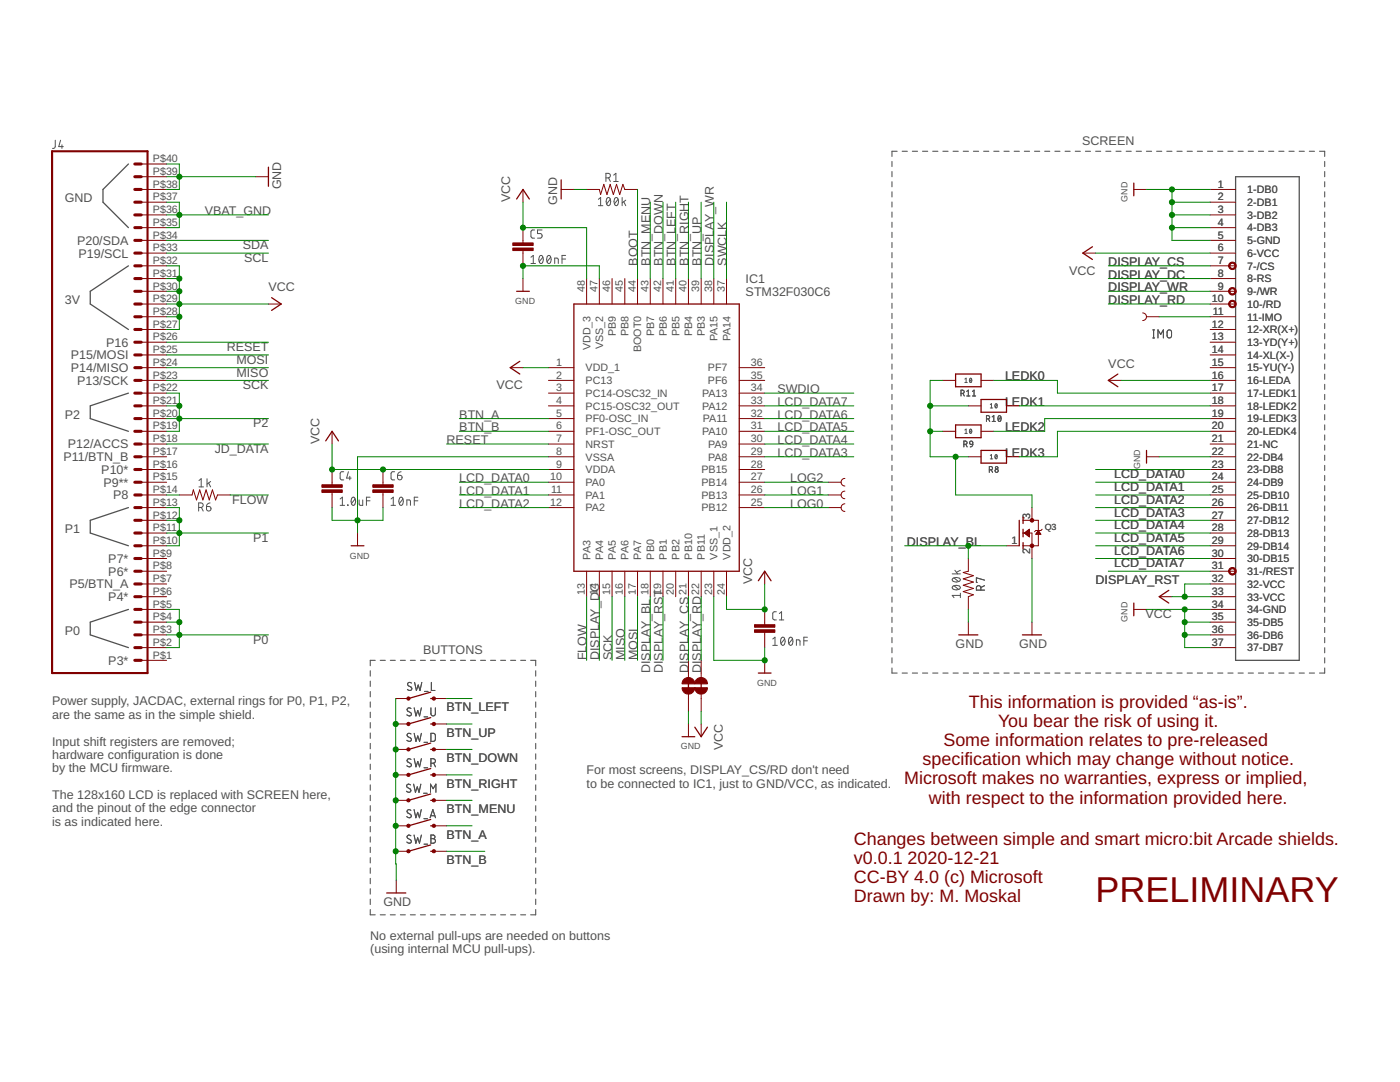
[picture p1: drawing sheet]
<svg xmlns="http://www.w3.org/2000/svg" width="279mm" height="216mm" viewBox="0 0 279 216" stroke-linecap="round" stroke-linejoin="round" font-family="sans-serif">
<path d="M25.6 32.7l-5 5.1v2.5l5 5.1M246.6 35.3h12.7v96.5h-12.7zM25.6 53l-7.6 5.1v2.6l7.6 5M25.6 78.4l-7.6 2.6v2.5l7.6 2.6M25.6 101.3l-7.6 2.5v2.6l7.6 2.5M25.6 121.6l-7.6 2.5v2.6l7.6 2.5" fill="none" stroke="#505050" stroke-width=".25"/>
<g fill="none" stroke="#505050" stroke-width=".2">
<path d="M11 28v1.4l-.5 .2M12.1 28l-.4 1.3h.9M12.4 28.9v.7M119.4 39.8l.5-.4v1.6M120.9 35.5h.5a.46 .46 0 0 0 .4-.5 .46 .46 0 0 0-.4-.4h-.5v1.6M121.2 39.5l.2-.1a.97 .97 0 0 1 0 1.6 1.03 1.03 0 0 1-.2-1.5zM121.5 35.5l.3 .7M121.8 39.8l-.7 .9M122.5 34.9l.4-.3v1.6M122.5 36.2h.9M122.7 39.5l.3-.1a.97 .97 0 0 1 0 1.6 1.03 1.03 0 0 1-.3-1.5zM123.4 39.8l-.8 .9"/>
<path d="M124.2 39.4v1.6M124.9 39.9l-.7 .6M106 51.3l.4-.3v1.6M106 52.6h.9M106.7 45.9h-.5l-.2 .3 .1 1.2 .6 .1M107.7 51.1l.3-.1a.95 .95 0 0 1 0 1.6 1 1 0 0 1-.3-1.5zM108.2 45.9h-.9v.7h.5a.46 .46 0 0 1 .4 .5 .46 .46 0 0 1-.4 .4h-.5M108.4 51.3l-.8 .9M109.3 51.1l.2-.1a.93 .93 0 0 1 0 1.6 1.02 1.02 0 0 1-.2-1.5zM109.9 51.3l-.7 .9M110.7 52.6v-1.1l.7 .1v1M112.2 51.7h.7"/>
<path d="M112.9 51h-.7v1.6M119.4 41h.9M124.5 40.3l.4 .7M191.8 78.5l.6-.1v-.4l-.6-.1v1.1M192.2 78.5l.2 .5M192.6 75.6l.2-.1v.8M192.6 76.3h.4M192.9 78.1l.4-.2v1.1M192.9 79h.7M193.6 75.5a.41 .41 0 0 1 .4 .4 .41 .41 0 0 1-.4 .4l-.1-.4zM193.9 75.6l-.4 .5M194.1 79h.6"/>
<path d="M194.1 78.1l.3-.2v1.1M230.1 67.4h.3M230.1 65.8h.3M230.2 65.8v1.6M231.1 67.4v-1.6l.5 .9 .6-.9v1.6M233 66l.4-.2 .3 .2 .1 1a.44 .44 0 0 1-.4 .4 .44 .44 0 0 1-.5-.4zM39.7 95.9l.5-.4v1.7M39.7 97.2h.9M41.3 95.5v1.7M41.6 96.4l.4 .8M42 96.1l-.7 .5M67.9 99.6l.4-.4v1.6"/>
<path d="M68.6 94.1h-.5l-.2 .4v1l.2 .2 .5 .1M69.5 94.1l-.3 1.3h.9M69.8 95v.8M70.3 99.3l.2-.1a.95 .95 0 0 1 0 1.6 1.04 1.04 0 0 1-.2-1.5zM70.9 99.6l-.8 .9M71.7 99.8v.9l.2 .1h.5v-1M73.1 99.9h.8M73.9 99.2h-.8v1.6M78 99.6l.5-.4v1.6M78.8 94.1h-.5l-.3 .4 .1 1 .2 .2 .5 .1M79.3 94.8h.6a.45 .45 0 0 1 .3 .5 .45 .45 0 0 1-.4 .4 .45 .45 0 0 1-.5-.4zM79.8 99.3l.3-.1a.97 .97 0 0 1 0 1.6 1.02 1.02 0 0 1-.3-1.5z"/>
<path d="M80.1 94.1l-.6 .3-.2 .4M80.4 99.6l-.7 .9M82.7 99.9h.7M83.4 99.2h-.7v1.6M192.4 88.7l.5-.2v-.4l-.5-.1v1.2M192.6 85.8l.2-.2v.9M192.6 86.5h.4M192.7 88.7l.3 .5M193.6 85.7a.4 .4 0 0 1 .4 .4 .4 .4 0 0 1-.4 .3l-.1-.3zM193.6 88.1h.4l.1 .6-.5-.1zM193.9 85.8l-.4 .5M194.1 88.7v.3l-.5 .2"/>
<path d="M196.9 83.6l.5-.1v-.4l-.5-.2v1.2M197.3 83.6l.2 .5M197.4 93.7l.6-.1 .1-.3-.2-.2h-.5v1.2M197.6 90.9l.3-.2v.9M197.6 80.7l.3-.2v.9M197.6 91.6h.5M197.6 81.4h.5M197.8 93.7l.3 .6M198 83.2l.3-.3v1.2M198 84.1h.6M198.7 90.7a.4 .4 0 0 1 .3 .4 .4 .4 0 0 1-.3 .4l-.2-.4zM198.7 80.6a.41 .41 0 0 1 .3 .4 .41 .41 0 0 1-.3 .4l-.2-.4z"/>
<path d="M199 90.9l-.4 .5M199 80.7l-.4 .5M199.3 83l.2-.1a.69 .69 0 0 1 0 1.2 .72 .72 0 0 1-.2-1.1zM199.7 83.2l-.5 .6M39.6 101.3h.5a.46 .46 0 0 0 .5-.5 .46 .46 0 0 0-.5-.4h-.5v1.6M40.2 101.3l.4 .7M41.2 101.1h.5a.45 .45 0 0 1 .4 .5 .45 .45 0 0 1-.4 .4 .45 .45 0 0 1-.5-.5zM41.9 100.4l-.6 .2-.1 .5M67.9 100.8h.9M69.4 100.8h.1zM78 100.8h.9M81.2 100.8v-1l.7 .1v.9"/>
<path d="M190 114.5h1.7M190.1 117a1.06 1.06 0 0 1 1.6 .2 .95 .95 0 0 1-1.7 0zM190.1 115.4a1.06 1.06 0 0 1 1.6 .3 .95 .95 0 0 1-1.7 0zM190.4 116.9l.9 .7M190.4 115.3l.9 .7M190.6 113.8l.5 .7M191.7 118.8h-1.7l.4 .5M191.7 118.4v.9M191.7 113.8l-.8 .4M195.7 117.8v-.5a.44 .44 0 0 0-.4-.4 .44 .44 0 0 0-.4 .4v.5h1.6M196.5 115.8l-1.6-.5v.9h.1M196.5 116.9l-.8 .3"/>
<path d="M82.1 136.3a.41 .41 0 0 0-.6-.1 .41 .41 0 0 0 0 .6l.5 .3a.44 .44 0 0 1 0 .7 .44 .44 0 0 1-.7-.2M82.7 136.2l.4 1.6 .4-1.1 .3 1.1 .4-1.6M84.7 138h.7M86.1 136.2v1.6h.7M154.2 127.5l.5-.4v1.7M154.2 128.8h.9M154.9 122.1h-.4l-.3 .3v1.1l.4 .2h.3M155.5 123.7h.9M155.5 122.4l.5-.3v1.6M156 127.3l.2-.2a.95 .95 0 0 1 0 1.7 1.01 1.01 0 0 1-.2-1.5zM156.6 127.5l-.7 .9M157.5 127.3l.3-.2a.97 .97 0 0 1 0 1.7 1.03 1.03 0 0 1-.3-1.5z"/>
<path d="M158.2 127.5l-.8 .9M158.9 128.8v-1.1l.7 .1 .1 1M160.4 127.9h.7M161.1 127.1h-.7v1.7M81.9 156.6a.41 .41 0 0 0-.6-.1 .41 .41 0 0 0-.1 .6l.6 .3a.44 .44 0 0 1 0 .7 .44 .44 0 0 1-.7-.2M82 146.5a.42 .42 0 0 0-.6-.2 .42 .42 0 0 0-.1 .6l.6 .4a.4 .4 0 0 1 .1 .6 .4 .4 0 0 1-.6-.1l-.2-.1M82 151.5a.42 .42 0 0 0-.6-.1 .42 .42 0 0 0-.1 .6l.6 .3a.38 .38 0 0 1 .1 .5 .38 .38 0 0 1-.5 .2l-.3-.2M82 141.4a.42 .42 0 0 0-.6-.1 .42 .42 0 0 0-.1 .5l.6 .4a.4 .4 0 0 1 .1 .6 .4 .4 0 0 1-.6-.1l-.2-.1M82.5 156.5l.4 1.6 .4-1.1 .3 1.1 .4-1.6M82.7 146.3l.3 1.6 .4-1 .3 1 .4-1.6M82.7 151.4l.3 1.6 .4-1.1 .3 1.1 .4-1.6M82.7 141.2l.3 1.7 .4-1.1 .3 1.1 .4-1.7"/>
<path d="M84.5 158.3h.8M84.6 148.1h.7M84.6 153.2h.7M84.6 143h.7M85.9 158.1v-1.6l.5 .9 .6-.9v1.6M86 146.3h.6l.3 .3v1.1l-.3 .2h-.6zM86 152.3h.4a.46 .46 0 0 0 .5-.5 .46 .46 0 0 0-.5-.4h-.4v1.6M86 141.2v1.2a.44 .44 0 0 0 .4 .5 .44 .44 0 0 0 .5-.5v-1.2M86.6 152.3l.3 .7M82 166.8l-.4-.2-.3 .1-.1 .3 .1 .2 .6 .4a.41 .41 0 0 1 .1 .6 .41 .41 0 0 1-.7-.1l-.1-.1M82 161.7l-.2-.1a.38 .38 0 0 0-.5 .1 .38 .38 0 0 0 .1 .5l.5 .3a.41 .41 0 0 1 .1 .6 .41 .41 0 0 1-.7 0l-.1-.2M82.6 166.6l.4 1.7 .4-1.1 .3 1.1 .4-1.7"/>
<path d="M82.6 161.5l.4 1.7 .4-1.1 .3 1.1 .4-1.7M84.6 163.4h.7M84.6 168.4h.7M85.8 163.2l.6-1.7 .5 1.7M86 162.8h.8M86 166.6h.5a.36 .36 0 0 1 .3 .4 .36 .36 0 0 1-.3 .3 .46 .46 0 0 1 .4 .5 .46 .46 0 0 1-.4 .5h-.5zM86 167.3h.5"/>
<circle cx="198.9" cy="93.3" r=".26"/>
<circle cx="198.9" cy="93.9" r=".32"/>
</g>
<g fill="none" stroke="#505050" stroke-width=".21">
<path d="M178 32.2v1M178 34.2v1.1M178 36.3v1M178 38.3v1M179 30.2h-1v1M180 30.2h1.1M182.1 30.2h1M184.1 30.2h1M186.1 30.2h1.1M188.2 30.2h1M190.2 30.2h1M192.2 30.2h1.1"/>
<path d="M194.3 30.2h1M196.3 30.2h1M198.3 30.2h1.1M200.4 30.2h1M202.4 30.2h1M204.4 30.2h1.1M206.5 30.2h1M208.5 30.2h1M210.5 30.2h1M212.6 30.2h1M214.6 30.2h1M216.6 30.2h1"/>
<path d="M218.7 30.2h1M220.7 30.2h1M222.7 30.2h1M224.7 30.2h1.1M226.8 30.2h1M228.8 30.2h1M230.8 30.2h1.1M232.9 30.2h1M234.9 30.2h1M236.9 30.2h1.1M239 30.2h1M241 30.2h1"/>
<path d="M243 30.2h1.1M245 30.2h1.1M247.1 30.2h1M249.1 30.2h1M251.1 30.2h1.1M253.2 30.2h1M255.2 30.2h1M257.2 30.2h1.1M259.3 30.2h1M261.3 30.2h1M263.3 30.2h1.1v1M264.4 32.2v1"/>
<path d="M264.4 34.2v1.1M264.4 36.3v1M264.4 38.3v1M178 40.3v1M178 42.3v1M178 44.3v1.1M178 46.4v1M178 48.4v1M178 50.4v1M178 52.4v1M178 54.4v1.1M178 56.5v1"/>
<path d="M178 58.5v1M264.4 40.3v1M264.4 42.3v1M264.4 44.3v1.1M264.4 46.4v1M264.4 48.4v1M264.4 50.4v1M264.4 52.4v1M264.4 54.4v1.1M264.4 56.5v1M264.4 58.5v1M178 60.5v1"/>
<path d="M178 62.5v1.1M178 64.6v1M178 66.6v1M178 68.6v1M178 70.6v1M178 72.6v1.1M178 74.7v1M178 76.7v1M178 78.7v1M264.4 60.5v1M264.4 62.5v1.1M264.4 64.6v1"/>
<path d="M264.4 66.6v1M264.4 68.6v1M264.4 70.6v1M264.4 72.6v1.1M264.4 74.7v1M264.4 76.7v1M264.4 78.7v1M178 80.7v1M178 82.7v1.1M178 84.8v1M178 86.8v1M178 88.8v1"/>
<path d="M178 90.8v1.1M178 92.9v1M178 94.9v1M178 96.9v1M178 98.9v1M264.4 80.7v1M264.4 82.7v1.1M264.4 84.8v1M264.4 86.8v1M264.4 88.8v1M264.4 90.8v1.1M264.4 92.9v1"/>
<path d="M264.4 94.9v1M264.4 96.9v1M264.4 98.9v1M178 100.9v1.1M178 103v1M178 105v1M178 107v1M178 109v1M178 111v1.1M178 113.1v1M178 115.1v1M178 117.1v1"/>
<path d="M178 119.1v1.1M264.4 100.9v1.1M264.4 103v1M264.4 105v1M264.4 107v1M264.4 109v1M264.4 111v1.1M264.4 113.1v1M264.4 115.1v1M264.4 117.1v1M264.4 119.1v1.1M73.9 133.8v1.1"/>
<path d="M73.9 135.9v1.1M73.9 138v1M74.9 131.8h-1v1M75.9 131.8h1M77.9 131.8h1M79.9 131.8h1M81.9 131.8h1M83.9 131.8h1M85.9 131.8h1M87.9 131.8h1M89.9 131.8h1M91.9 131.8h1"/>
<path d="M93.9 131.8h1M95.9 131.8h1M97.9 131.8h1M99.9 131.8h1M101.9 131.8h1M103.9 131.8h1M105.9 131.8h1v1M106.9 133.8v1.1M106.9 135.9v1.1M106.9 138v1M178 121.2v1M178 123.2v1"/>
<path d="M178 125.2v1M178 127.2v1M178 129.2v1.1M178 131.3v1M178 133.3v1h1M180 134.3h1.1M182.1 134.3h1M184.1 134.3h1M186.1 134.3h1.1M188.2 134.3h1M190.2 134.3h1M192.2 134.3h1.1"/>
<path d="M194.3 134.3h1M196.3 134.3h1M198.3 134.3h1.1M200.4 134.3h1M202.4 134.3h1M204.4 134.3h1.1M206.5 134.3h1M208.5 134.3h1M210.5 134.3h1M212.6 134.3h1M214.6 134.3h1M216.6 134.3h1"/>
<path d="M218.7 134.3h1M220.7 134.3h1M222.7 134.3h1M224.7 134.3h1.1M226.8 134.3h1M228.8 134.3h1M230.8 134.3h1.1M232.9 134.3h1M234.9 134.3h1M236.9 134.3h1.1M239 134.3h1M241 134.3h1"/>
<path d="M243 134.3h1.1M245 134.3h1.1M247.1 134.3h1M249.1 134.3h1M251.1 134.3h1.1M253.2 134.3h1M255.2 134.3h1M257.2 134.3h1.1M259.3 134.3h1M261.3 134.3h1M264.4 121.2v1M264.4 123.2v1"/>
<path d="M264.4 125.2v1M264.4 127.2v1M264.4 129.2v1.1M264.4 131.3v1M264.4 133.3v1h-1.1M73.9 140.1v1M73.9 142.1v1.1M73.9 144.2v1.1M73.9 146.3v1M73.9 148.3v1.1M73.9 150.4v1.1M73.9 152.5v1"/>
<path d="M73.9 154.6v1M73.9 156.6v1.1M73.9 158.7v1.1M106.9 140.1v1M106.9 142.1v1.1M106.9 144.2v1.1M106.9 146.3v1M106.9 148.3v1.1M106.9 150.4v1.1M106.9 152.5v1M106.9 154.6v1M106.9 156.6v1.1"/>
<path d="M106.9 158.7v1.1M73.9 160.8v1M73.9 162.8v1.1M73.9 164.9v1.1M73.9 167v1M73.9 169.1v1M73.9 171.1v1.1M73.9 173.2v1.1M73.9 175.3v1M73.9 177.3v1.1M73.9 179.4v1.1M106.9 160.8v1"/>
<path d="M106.9 162.8v1.1M106.9 164.9v1.1M106.9 167v1M106.9 169.1v1M106.9 171.1v1.1M106.9 173.2v1.1M106.9 175.3v1M106.9 177.3v1.1M106.9 179.4v1.1M73.9 181.5v1h1M75.9 182.5h1M77.9 182.5h1"/>
<path d="M79.9 182.5h1M81.9 182.5h1M83.9 182.5h1M85.9 182.5h1M87.9 182.5h1M89.9 182.5h1M91.9 182.5h1M93.9 182.5h1M95.9 182.5h1M97.9 182.5h1M99.9 182.5h1M101.9 182.5h1"/>
<path d="M103.9 182.5h1M106.9 181.5v1h-1"/>
</g>
<g fill="#800000" stroke="#800000" stroke-width=".2">
<path d="M245.4 52.6a.76 .76 0 0 1 1.2 0 .76 .76 0 0 1-.4 1.2 .76 .76 0 0 1-1-.8h.2a.51 .51 0 0 1 .8-.4 .51 .51 0 0 1 .1 .9 .51 .51 0 0 1-.8-.3l-.1-.2h-.2z" fill-rule="evenodd"/>
<path d="M245.4 57.6a.76 .76 0 0 1 1.2 .1 .76 .76 0 0 1-.4 1.1 .76 .76 0 0 1-1-.7h.2a.51 .51 0 0 1 .8-.4 .51 .51 0 0 1 .1 .8 .51 .51 0 0 1-.8-.2l-.1-.2h-.2z" fill-rule="evenodd"/>
<path d="M245.4 60.2a.76 .76 0 0 1 1.2 0 .76 .76 0 0 1-.4 1.2 .76 .76 0 0 1-1-.7h.2a.51 .51 0 0 1 .8-.5 .51 .51 0 0 1 .1 .9 .51 .51 0 0 1-.8-.3l-.1-.1h-.2z" fill-rule="evenodd"/>
<path d="M245.4 113.5a.77 .77 0 0 1 1.2 0 .77 .77 0 0 1-.4 1.2 .77 .77 0 0 1-1-.7h.2a.51 .51 0 0 1 .8-.4 .51 .51 0 0 1 .1 .8 .51 .51 0 0 1-.8-.2l-.1-.2h-.2z" fill-rule="evenodd"/>
<path d="M136.5 135.6l.9-.4v1.3h-1.3z" fill-rule="evenodd"/>
<path d="M137.4 135.2a1.26 1.26 0 0 1 1.3 1.3h-1.3z" fill-rule="evenodd"/>
<path d="M136.1 137.2h2.6a1.27 1.27 0 0 1-1.3 1.3 1.27 1.27 0 0 1-1.3-1.3z" fill-rule="evenodd"/>
<path d="M139 135.6l.9-.4v1.3h-1.2z" fill-rule="evenodd"/>
<path d="M139.9 135.2a1.23 1.23 0 0 1 1.3 1.3h-1.3z" fill-rule="evenodd"/>
<path d="M138.7 137.2h2.5a1.26 1.26 0 0 1-1.3 1.3 1.26 1.26 0 0 1-1.2-1.3z" fill-rule="evenodd"/>
<circle cx="81.5" cy="139.4" r=".33"/>
<circle cx="86.6" cy="139.4" r=".33"/>
<circle cx="81.5" cy="144.5" r=".33"/>
<circle cx="86.6" cy="144.5" r=".33"/>
<circle cx="81.5" cy="154.6" r=".33"/>
<circle cx="86.6" cy="154.6" r=".33"/>
<circle cx="81.5" cy="149.5" r=".33"/>
<circle cx="86.6" cy="149.5" r=".33"/>
<circle cx="81.5" cy="164.8" r=".33"/>
<circle cx="86.6" cy="164.8" r=".33"/>
<circle cx="81.5" cy="169.9" r=".33"/>
<circle cx="86.6" cy="169.9" r=".33"/>
<circle cx="81.5" cy="159.7" r=".33"/>
<circle cx="86.6" cy="159.7" r=".33"/>
<circle cx="206" cy="108.9" r=".36"/>
<circle cx="206" cy="103.8" r=".36"/>
</g>
<g fill="none" stroke="#800000" stroke-width=".25">
<path d="M53.6 33.4v3.8M103.1 39.7l1.3-1.9 1.2 1.9M112 35.9v3.8M226.3 36.5v2.6M54.2 59.4l1.9 1.3-1.9 1.2M103.1 58.1h2.5M218 49.2l-1.9 1.3 1.9 1.3M103.7 72.1l-1.9 1.3 1.9 1.2M114.5 60.7h33v53.3h-33zM190.7 74.6h5.1v2.6h-5.1zM195.8 79.7h5.1v2.6h-5.1zM223.1 74.6l-1.9 1.3 1.9 1.3"/>
<path d="M65 88l1.3-1.9 1.2 1.9M190.7 84.8h5.1v2.5h-5.1zM195.8 89.9h5.1v2.5h-5.1zM228.8 89.9v2.5M70.1 108.9h2.5M151.3 115.9l1.3-1.9 1.3 1.9M203.4 103.8v5.1M204.2 103.2v1.3M204.2 105.6v1.5M204.2 108.3v1.2M233.3 117.8l-1.9 1.3 1.9 1.2M86 139.4h.6"/>
<path d="M86 138.1l-4.5 1.3M137.4 135.8v1.8M139.9 135.8v1.8M151.3 134.3h2.6M191.3 126.7h3.9M204 126.7h3.9M226.3 120.3v2.6M86 144.5h.6M86 143.2l-4.5 1.3M86 154.6h.6M86 153.4l-4.5 1.2M86 149.5h.6"/>
<path d="M86 148.3l-4.5 1.2M86 159.7h.6M86 158.4l-4.5 1.3M136.1 147h2.6M138.7 145.1l1.2 1.9 1.3-1.9M77.2 178.2h3.8M86 164.8h.6M86 163.5l-4.5 1.3M86 169.9h.6M86 168.6l-4.5 1.3"/>
</g>
<g fill="none" stroke="#800000" stroke-width=".2">
<path d="M28.2 37.8h5.1M28.2 35.3h5.1M28.2 32.7h5.1M51 35.3h2.6M104.4 37.8v2.5M112 37.8h2.5M117.1 37.8h2.5l.3 1 .6-2 .6 2 .7-2 .6 2 .6-2 .7 2 .6-2 .4 1h2.5M226.3 37.8h2.5M241.5 37.8h5.1M28.2 40.3h5.1M28.2 42.9h5.1M28.2 45.4h5.1"/>
<path d="M28.2 48h5.1M28.2 50.5h5.1M28.2 53h5.1M28.2 55.6h5.1M28.2 58.1h5.1M104.4 45.4v3.1M104.4 50v3M104.4 55.6v2.5M117.1 55.6v5.1M119.6 55.6v5.1M122.2 55.6v5.1M124.7 55.6v5.1"/>
<path d="M127.2 55.6v5.1M129.8 55.6v5.1M132.3 55.6v5.1M134.9 55.6v5.1M137.4 55.6v5.1M139.9 55.6v5.1M142.5 55.6v5.1M145 55.6v5.1M216.1 50.5h2.6M241.5 40.3h5.1M241.5 42.9h5.1M241.5 45.4h5.1"/>
<path d="M241.5 48h5.1M241.5 50.5h5.1M241.5 53h5.1M241.5 55.6h5.1M241.5 58.1h5.1M28.2 75.9h5.1M28.2 60.7h5.1M28.2 63.2h5.1M28.2 65.7h5.1M28.2 68.3h5.1M28.2 70.8h5.1M28.2 73.4h5.1"/>
<path d="M28.2 78.4h5.1M53.6 60.7h2.5M101.8 73.4h2.6M109.5 75.9h5M109.5 73.4h5M109.5 78.4h5M147.5 75.9h5.1M147.5 73.4h5.1M147.5 78.4h5.1M188.2 75.9h2.5M195.8 75.9h2.5M221.2 75.9h2.5"/>
<path d="M228 62.4a.76 .76 0 0 1 .8 .8 .76 .76 0 0 1-.8 .8M228.8 63.2h2.6M241.5 75.9h5.1M241.5 60.7h5.1M241.5 63.2h5.1M241.5 65.7h5.1M241.5 68.3h5.1M241.5 70.8h5.1M241.5 73.4h5.1M241.5 78.4h5.1M28.2 98.8h5.1M28.2 91.1h5.1"/>
<path d="M28.2 86.1h5.1M28.2 81h5.1M28.2 83.5h5.1M28.2 88.6h5.1M28.2 93.7h5.1M28.2 96.2h5.1M35.8 98.8h2.5l.3-1.1 .6 2.1 .7-2.1 .6 2.1 .6-2.1 .7 2.1 .6-2.1 .6 2.1 .4-1h2.6M66.3 86.1v2.5M66.3 93.7v3M66.3 98.3v3M76.4 93.7v3M76.4 98.3v3"/>
<path d="M109.5 98.8h5M109.5 91.1h5M109.5 86.1h5M109.5 81h5M109.5 83.5h5M109.5 88.6h5M109.5 93.7h5M109.5 96.2h5M147.5 98.8h5.1M147.5 91.1h5.1M147.5 86.1h5.1M147.5 81h5.1"/>
<path d="M147.5 83.5h5.1M147.5 88.6h5.1M147.5 93.7h5.1M147.5 96.2h5.1M165.3 98.8h2.6M165.3 96.2h2.6M168.6 95.5a.76 .76 0 0 0-.7 .7 .76 .76 0 0 0 .7 .8M168.6 98a.75 .75 0 0 0-.7 .8 .75 .75 0 0 0 .7 .7M188.2 86.1h2.5M193.3 91.1h2.5M193.3 81h2.5M195.8 86.1h2.5"/>
<path d="M200.9 91.1h2.5M200.9 81h2.5M228.8 91.1h2.6M241.5 98.8h5.1M241.5 91.1h5.1M241.5 86.1h5.1M241.5 81h5.1M241.5 83.5h5.1M241.5 88.6h5.1M241.5 93.7h5.1M241.5 96.2h5.1M28.2 106.4h5.1"/>
<path d="M28.2 108.9h5.1M28.2 103.8h5.1M28.2 101.3h5.1M28.2 111.4h5.1M28.2 114h5.1M28.2 116.5h5.1M28.2 119.1h5.1M71.4 106.4v2.5M109.5 101.3h5M117.1 114v5.1M119.6 114v5.1M122.2 114v5.1"/>
<path d="M124.7 114v5.1M127.2 114v5.1M129.8 114v5.1M132.3 114v5.1M134.9 114v5.1M137.4 114v5.1M139.9 114v5.1M142.5 114v5.1M145 114v5.1M147.5 101.3h5.1M152.6 114v2.5M165.3 101.3h2.6"/>
<path d="M168.6 100.5a.76 .76 0 0 0-.7 .8 .76 .76 0 0 0 .7 .7M193.3 111.4v2.6l-1.1 .2 2.1 .7-2.1 .6 2.1 .6-2.1 .7 2.1 .6-2.1 .6 2.1 .7-1 .4v2.5M200.9 108.9h2.5M204.2 106.4h1.8v5M204.2 103.8h3v5.1h-3M204.4 106.4l1-.8v1.5zM204.5 106.4h.9M204.5 106.3h.9M204.7 106.6h.7M204.7 106.2h.7M204.8 106.1h.6M204.8 106.7h.6"/>
<path d="M205 106.8h.4M205 105.9h.4M205.1 106.9h.3M205.2 105.8h.2M205.3 107h.1M205.3 105.7h.1M206 101.3v2.5M206.8 106.6h.9M206.8 106.4h.8M206.9 106.3h.6M207 106.2h.4M207.1 106.1h.2"/>
<path d="M207.2 105.9h.1M207.2 105.9l.5 .7h-1zM208 105.6l-.3 .3h-1l-.2 .2M231.4 119.1h2.5M241.5 106.4h5.1M241.5 108.9h5.1M241.5 103.8h5.1M241.5 101.3h5.1M241.5 111.4h5.1M241.5 114h5.1M241.5 116.5h5.1M241.5 119.1h5.1"/>
<path d="M28.2 121.6h5.1M28.2 124.1h5.1M28.2 126.7h5.1M28.2 129.2h5.1M28.2 131.8h5.1M79 139.4h2.5M86.6 139.4h2.5M137.4 131.8v3.4M137.4 138.5v3.4M139.9 131.8v3.4M139.9 138.5v3.4M152.6 121.6v3.1"/>
<path d="M152.6 126.2v3M152.6 131.8v2.5M193.3 124.1v2.6M206 124.1v2.6M226.3 121.6h2.5M241.5 121.6h5.1M241.5 124.1h5.1M241.5 126.7h5.1M241.5 129.2h5.1M79 144.5h2.5M79 154.6h2.5M79 149.5h2.5"/>
<path d="M79 159.7h2.5M86.6 144.5h2.5M86.6 154.6h2.5M86.6 149.5h2.5M86.6 159.7h2.5M137.4 144.5v2.5M139.9 144.5v2.5M79 164.8h2.5M79 169.9h2.5M79.1 175.6v2.6M86.6 164.8h2.5M86.6 169.9h2.5"/>
</g>
<path d="M10.4 30.2h19v104.1h-19z" fill="none" stroke="#800000" stroke-width=".42"/>
<g fill="none" stroke="#800000" stroke-width=".61">
<path d="M26.9 37.8h1.3M26.9 35.3h1.3M26.9 32.7h1.3M26.9 58.1h1.3M26.9 50.5h1.3M26.9 53h1.3M26.9 55.6h1.3M26.9 45.4h1.3M26.9 48h1.3M26.9 42.9h1.3M26.9 40.3h1.3M26.9 75.9h1.3"/>
<path d="M26.9 78.4h1.3M26.9 70.8h1.3M26.9 73.4h1.3M26.9 68.3h1.3M26.9 65.7h1.3M26.9 63.2h1.3M26.9 60.7h1.3M26.9 96.2h1.3M26.9 98.8h1.3M26.9 93.7h1.3M26.9 91.1h1.3M26.9 88.6h1.3"/>
<path d="M26.9 86.1h1.3M26.9 83.5h1.3M26.9 81h1.3M26.9 119.1h1.3M26.9 116.5h1.3M26.9 114h1.3M26.9 111.4h1.3M26.9 108.9h1.3M26.9 101.3h1.3M26.9 103.8h1.3M26.9 106.4h1.3M26.9 126.7h1.3"/>
<path d="M26.9 129.2h1.3M26.9 131.8h1.3M26.9 121.6h1.3M26.9 124.1h1.3"/>
</g>
<g fill="#800000" stroke="#800000" stroke-width=".2">
<path d="M150.6 125.7h4v.5h-4z"/>
<path d="M150.6 124.7h4v.5h-4z"/>
<path d="M64.2 97.7h4.1v.6h-4.1z"/>
<path d="M64.2 96.7h4.1v.5h-4.1z"/>
<path d="M74.4 97.7h4.1v.6h-4.1z"/>
<path d="M74.4 96.7h4.1v.5h-4.1z"/>
<path d="M102.3 49.5h4.1v.5h-4.1z"/>
<path d="M102.3 48.5h4.1v.5h-4.1z"/>
</g>
<g fill="none" stroke="#008000" stroke-width=".2">
<path d="M33.3 32.7h2.5v5.1h-2.5M33.3 35.3h17.7M114.5 37.8h2.6M127.2 37.8v17.8M228.8 37.8h12.7M233.9 37.8v10.2h7.6M33.3 48h20.3M33.3 40.3h2.5v5.1h-2.5M33.3 42.9h20.3M33.3 53h2.5v12.7h-2.5M33.3 50.5h20.3M33.3 58.1h2.5"/>
<path d="M33.3 55.6h2.5M104.4 40.3v5.1h12.7v10.2M104.4 55.6v-2.6h15.2v2.6M129.8 40.3v15.3M132.3 40.3v15.3M134.9 40.3v15.3M137.4 40.3v15.3M139.9 40.3v15.3M142.5 40.3v15.3M145 40.3v15.3M218.7 50.5h22.8M221.2 53h20.3"/>
<path d="M221.2 58.1h20.3M221.2 55.6h20.3M233.9 40.3h7.6M233.9 42.9h7.6M233.9 45.4h7.6M33.3 78.4h2.5v7.7h-2.5M33.3 75.9h20.3M33.3 60.7h20.3M33.3 63.2h2.5M33.3 73.4h20.3M33.3 70.8h20.3M33.3 68.3h20.3"/>
<path d="M104.4 73.4h5.1M152.6 78.4h17.8M188.2 75.9h-2.6v15.2h7.7M198.3 75.9h12.7v2.5h30.5M221.2 60.7h20.3M223.7 75.9h17.8M231.4 63.2h10.1M33.3 83.5h20.3M33.3 81h2.5M33.3 98.8h2.5M33.3 88.6h20.3M46 98.8h7.6"/>
<path d="M66.3 88.6v5.1h43.2M89.1 88.6h20.4M91.7 83.5h17.8M91.7 86.1h17.8M91.7 98.8h17.8M91.7 96.2h17.8M109.5 91.1h-38.1v15.3M152.6 91.1h17.8M152.6 83.5h17.8M152.6 86.1h17.8M152.6 81h17.8M152.6 98.8h12.7"/>
<path d="M152.6 88.6h17.8M152.6 96.2h12.7M185.6 86.1h2.6M185.6 81h7.7M190.7 91.1v7.7h15.3v2.5M203.4 81h38.1M218.7 93.7h22.8M218.7 98.8h22.8M218.7 96.2h22.8M231.4 91.1h10.1M241.5 86.1h-30.5v5h-7.6M241.5 83.5h-33v2.6h-10.2"/>
<path d="M33.3 103.8h2.5M33.3 101.3h2.5v7.6h-2.5M33.3 106.4h20.3M66.3 101.3v2.5h10.1v-2.5M91.7 101.3h17.8M117.1 119.1v12.7M119.6 119.1v12.7M122.2 119.1v12.7M124.7 119.1v12.7M127.2 119.1v12.7M129.8 119.1v12.7M132.3 119.1v12.7"/>
<path d="M137.4 119.1v12.7M139.9 119.1v12.7M142.5 119.1v12.7h10.1v-2.6M152.6 116.5v5.1h-7.6v-2.5M152.6 101.3h12.7M180.6 108.9h20.3M193.3 108.9v2.5M206 111.4v12.7M218.7 103.8h22.8M218.7 106.4h22.8M218.7 108.9h22.8M218.7 101.3h22.8"/>
<path d="M218.7 111.4h22.8M221.2 114h20.3M233.9 119.1h7.6M241.5 116.5h-5.1v2.6M33.3 121.6h2.5v7.6h-2.5M33.3 124.1h2.5M33.3 126.7h20.3M79 139.4l.1 36.2M89.1 139.4h5.1M193.3 121.6v2.5M228.8 121.6h12.7M236.4 124.1h5.1"/>
<path d="M236.4 121.6v7.6h5.1M236.4 126.7h5.1M89.1 144.5h5.1M89.1 154.6h5.1M89.1 149.5h5.1M89.1 159.7h5.1M137.4 141.9v2.6M139.9 141.9v2.6M89.1 164.8h5.1M89.1 169.9h7.7"/>
</g>
<g fill="#008000" stroke="#008000" stroke-width=".2">
<circle cx="79" cy="144.5" r=".51"/>
<circle cx="79" cy="149.5" r=".51"/>
<circle cx="79" cy="154.6" r=".51"/>
<circle cx="79" cy="159.7" r=".51"/>
<circle cx="79" cy="164.8" r=".51"/>
<circle cx="79" cy="169.9" r=".51"/>
<circle cx="233.9" cy="37.8" r=".51"/>
<circle cx="233.9" cy="40.3" r=".51"/>
<circle cx="233.9" cy="42.9" r=".51"/>
<circle cx="233.9" cy="45.4" r=".51"/>
<circle cx="236.4" cy="121.6" r=".51"/>
<circle cx="236.4" cy="124.1" r=".51"/>
<circle cx="236.4" cy="126.7" r=".51"/>
<circle cx="71.4" cy="103.8" r=".51"/>
<circle cx="152.6" cy="131.8" r=".51"/>
<circle cx="104.4" cy="53" r=".51"/>
<circle cx="35.8" cy="35.3" r=".51"/>
<circle cx="236.4" cy="119.1" r=".51"/>
<circle cx="35.8" cy="60.7" r=".51"/>
<circle cx="35.8" cy="63.2" r=".51"/>
<circle cx="35.8" cy="58.1" r=".51"/>
<circle cx="35.8" cy="55.6" r=".51"/>
<circle cx="66.3" cy="93.7" r=".51"/>
<circle cx="76.4" cy="93.7" r=".51"/>
<circle cx="152.6" cy="121.6" r=".51"/>
<circle cx="104.4" cy="45.4" r=".51"/>
<circle cx="35.8" cy="126.7" r=".51"/>
<circle cx="35.8" cy="124.1" r=".51"/>
<circle cx="35.8" cy="106.4" r=".51"/>
<circle cx="35.8" cy="103.8" r=".51"/>
<circle cx="35.8" cy="83.5" r=".51"/>
<circle cx="35.8" cy="81" r=".51"/>
<circle cx="185.6" cy="86.1" r=".51"/>
<circle cx="185.6" cy="81" r=".51"/>
<circle cx="190.7" cy="91.1" r=".51"/>
<circle cx="193.3" cy="108.9" r=".51"/>
<circle cx="35.8" cy="42.9" r=".51"/>
</g>
<text font-size="7.2" fill="#800000" x="218.7" y="180">PRELIMINARY</text>
<g font-size="3.6" fill="#800000">
<text x="193.4" y="141.3">This information is provided “as-is”.</text>
<text x="188.3" y="148.9">Some information relates to pre-released</text>
<text x="199.2" y="145.1">You bear the risk of using it.</text>
<text x="184.1" y="152.7">specification which may change without notice.</text>
<text x="180.4" y="156.5">Microsoft makes no warranties, express or implied,</text>
<text x="185.4" y="160.3">with respect to the information provided here.</text>
<text x="170.4" y="168.6">Changes between simple and smart micro:bit Arcade shields.</text>
<text x="170.4" y="172.4">v0.0.1</text>
<text x="181.1" y="172.4">2020-12-21</text>
<text x="170.4" y="176.2">CC-BY 4.0 (c) Microsoft</text>
<text x="170.4" y="180">Drawn by: M. Moskal</text>
</g>
<g font-size="2.5" fill="#505050">
<text x="216" y="28.9">SCREEN</text>
<text x="12.9" y="40.3">GND</text>
<text x="56.1" y="37.8" transform="rotate(-90 56.1 37.8)">GND</text>
<text x="101.8" y="40.3" transform="rotate(-90 101.8 40.3)">VCC</text>
<text x="111.2" y="40.8" transform="rotate(-90 111.2 40.8)">GND</text>
<text x="40.9" y="42.9">VBAT_GND</text>
<text x="15.4" y="48.9">P20/SDA</text>
<text x="15.6" y="51.4">P19/SCL</text>
<text x="48.4" y="49.7">SDA</text>
<text x="48.7" y="52.3">SCL</text>
<text x="127.2" y="53" transform="rotate(-90 127.2 53)">BOOT</text>
<text x="129.8" y="53" transform="rotate(-90 129.8 53)">BTN_MENU</text>
<text x="132.3" y="53" transform="rotate(-90 132.3 53)">BTN_DOWN</text>
<text x="134.8" y="53" transform="rotate(-90 134.8 53)">BTN_LEFT</text>
<text x="137.4" y="53" transform="rotate(-90 137.4 53)">BTN_RIGHT</text>
<text x="139.9" y="53" transform="rotate(-90 139.9 53)">BTN_UP</text>
<text x="142.5" y="53" transform="rotate(-90 142.5 53)">DISPLAY_WR</text>
<text x="145" y="53" transform="rotate(-90 145 53)">SWCLK</text>
<text x="221.2" y="53">DISPLAY_CS</text>
<text x="53.6" y="58.1">VCC</text>
<text x="148.8" y="59">STM32F030C6</text>
<text x="148.8" y="56.5">IC1</text>
<text x="213.4" y="54.8">VCC</text>
<text x="221.2" y="58.1">DISPLAY_WR</text>
<text x="221.2" y="55.6">DISPLAY_DC</text>
<text x="12.9" y="60.7">3V</text>
<text x="221.2" y="60.7">DISPLAY_RD</text>
<text x="14.1" y="71.7">P15/MOSI</text>
<text x="21.2" y="69.2">P16</text>
<text x="45.3" y="70.1">RESET</text>
<text x="14.1" y="74.2">P14/MISO</text>
<text x="15.4" y="76.8">P13/SCK</text>
<text x="47.2" y="75.1">MISO</text>
<text x="47.2" y="72.6">MOSI</text>
<text x="48.4" y="77.7">SCK</text>
<text x="99.1" y="77.7">VCC</text>
<text x="200.6" y="75.9">LEDK0</text>
<text x="221.2" y="73.4">VCC</text>
<text x="12.9" y="83.5">P2</text>
<text x="91.7" y="83.5">BTN_A</text>
<text x="155.2" y="78.4">SWDIO</text>
<text x="155.2" y="81">LCD_DATA7</text>
<text x="155.2" y="83.5">LCD_DATA6</text>
<text x="200.6" y="81">LEDK1</text>
<text x="13.6" y="89.5">P12/ACCS</text>
<text x="50.5" y="85.3">P2</text>
<text x="63.7" y="88.6" transform="rotate(-90 63.7 88.6)">VCC</text>
<text x="89.1" y="88.6">RESET</text>
<text x="91.7" y="86.1">BTN_B</text>
<text x="155.2" y="88.6">LCD_DATA4</text>
<text x="155.2" y="86.1">LCD_DATA5</text>
<text x="200.6" y="86.1">LEDK2</text>
<text x="12.6" y="92">P11/BTN_B</text>
<text x="20.2" y="94.6">P10*</text>
<text x="42.8" y="90.4">JD_DATA</text>
<text x="155.2" y="91.1">LCD_DATA3</text>
<text x="200.6" y="91.1">LEDK3</text>
<text x="222.4" y="95.5">LCD_DATA0</text>
<text x="20.6" y="97.1">P9**</text>
<text x="22.6" y="99.6">P8</text>
<text x="46.4" y="100.5">FLOW</text>
<text x="91.7" y="101.3">LCD_DATA2</text>
<text x="91.7" y="98.8">LCD_DATA1</text>
<text x="91.7" y="96.2">LCD_DATA0</text>
<text x="157.7" y="101.3">LOG0</text>
<text x="157.7" y="98.8">LOG1</text>
<text x="157.7" y="96.2">LOG2</text>
<text x="222.4" y="100.5">LCD_DATA2</text>
<text x="222.4" y="98">LCD_DATA1</text>
<text x="12.9" y="106.4">P1</text>
<text x="222.4" y="105.6">LCD_DATA4</text>
<text x="222.4" y="103.1">LCD_DATA3</text>
<text x="21.6" y="112.3">P7*</text>
<text x="50.5" y="108.1">P1</text>
<text x="181" y="108.9">DISPLAY_BL</text>
<text x="222.4" y="108.1">LCD_DATA5</text>
<text x="222.4" y="110.7">LCD_DATA6</text>
<text x="222.4" y="113.2">LCD_DATA7</text>
<text x="13.8" y="117.4">P5/BTN_A</text>
<text x="21.6" y="114.9">P6*</text>
<text x="21.6" y="120">P4*</text>
<text x="150.1" y="116.5" transform="rotate(-90 150.1 116.5)">VCC</text>
<text x="218.7" y="116.5">DISPLAY_RST</text>
<text x="228.6" y="123.4">VCC</text>
<text x="12.9" y="126.7">P0</text>
<text x="50.5" y="128.5">P0</text>
<text x="84.5" y="130.5">BUTTONS</text>
<text x="117.1" y="131.8" transform="rotate(-90 117.1 131.8)">FLOW</text>
<text x="119.6" y="131.8" transform="rotate(-90 119.6 131.8)">DISPLAY_DC</text>
<text x="122.1" y="131.8" transform="rotate(-90 122.1 131.8)">SCK</text>
<text x="124.7" y="131.8" transform="rotate(-90 124.7 131.8)">MISO</text>
<text x="127.2" y="131.8" transform="rotate(-90 127.2 131.8)">MOSI</text>
<text x="190.7" y="129.2">GND</text>
<text x="203.4" y="129.2">GND</text>
<text x="21.6" y="132.7">P3*</text>
<text x="129.8" y="134.3" transform="rotate(-90 129.8 134.3)">DISPLAY_BL</text>
<text x="132.3" y="134.3" transform="rotate(-90 132.3 134.3)">DISPLAY_RST</text>
<text x="137.4" y="134.3" transform="rotate(-90 137.4 134.3)">DISPLAY_CS</text>
<text x="139.9" y="134.3" transform="rotate(-90 139.9 134.3)">DISPLAY_RD</text>
<text x="10.4" y="140.8">Power supply, JACDAC, external rings for P0, P1, P2,</text>
<text x="10.4" y="143.4">are the same as in the simple shield.</text>
<text x="89.1" y="141.9">BTN_LEFT</text>
<text x="10.4" y="148.8">Input shift registers are removed;</text>
<text x="89.1" y="147">BTN_UP</text>
<text x="144.2" y="149.7" transform="rotate(-90 144.2 149.7)">VCC</text>
<text x="10.4" y="151.4">hardware configuration is done</text>
<text x="10.4" y="154.1">by the MCU firmware.</text>
<text x="89.1" y="152.1">BTN_DOWN</text>
<text x="117.1" y="154.5">For most screens, DISPLAY_CS/RD don't need</text>
<text x="10.4" y="159.4">The 128x160 LCD is replaced with SCREEN here,</text>
<text x="89.1" y="157.2">BTN_RIGHT</text>
<text x="117.1" y="157.2">to be connected to IC1, just to GND/VCC, as indicated.</text>
<text x="10.4" y="162.1">and the pinout of the edge connector</text>
<text x="10.4" y="164.8">is as indicated here.</text>
<text x="89.1" y="167.3">BTN_A</text>
<text x="89.1" y="162.2">BTN_MENU</text>
<text x="89.1" y="172.4">BTN_B</text>
<text x="76.5" y="180.7">GND</text>
<text x="73.9" y="187.5">No external pull-ups are needed on buttons</text>
<text x="73.9" y="190.2">(using internal MCU pull-ups).</text>
</g>
<g font-size="2.1" fill="#505050">
<text x="30.5" y="34.9">P$39</text>
<text x="30.5" y="32.4">P$40</text>
<text x="30.5" y="40">P$37</text>
<text x="30.5" y="37.5">P$38</text>
<text x="243.1" y="37.5">1</text>
<text x="243.1" y="40">2</text>
<text x="248.9" y="38.6">1-DB0</text>
<text x="248.9" y="41.1">2-DB1</text>
<text x="30.5" y="47.6">P$34</text>
<text x="30.5" y="45.1">P$35</text>
<text x="30.5" y="42.5">P$36</text>
<text x="243.1" y="42.5">3</text>
<text x="243.1" y="45.1">4</text>
<text x="243.1" y="47.6">5</text>
<text x="248.9" y="43.6">3-DB2</text>
<text x="248.9" y="46.2">4-DB3</text>
<text x="30.5" y="52.7">P$32</text>
<text x="30.5" y="50.1">P$33</text>
<text x="243.1" y="50.1">6</text>
<text x="243.1" y="52.7">7</text>
<text x="248.9" y="48.7">5-GND</text>
<text x="248.9" y="51.3">6-VCC</text>
<text x="248.9" y="53.8">7-/CS</text>
<text x="30.5" y="57.8">P$30</text>
<text x="30.5" y="55.2">P$31</text>
<text x="116.7" y="58.3" transform="rotate(-90 116.7 58.3)">48</text>
<text x="119.2" y="58.3" transform="rotate(-90 119.2 58.3)">47</text>
<text x="121.8" y="58.3" transform="rotate(-90 121.8 58.3)">46</text>
<text x="124.3" y="58.3" transform="rotate(-90 124.3 58.3)">45</text>
<text x="126.9" y="58.3" transform="rotate(-90 126.9 58.3)">44</text>
<text x="129.4" y="58.3" transform="rotate(-90 129.4 58.3)">43</text>
<text x="131.9" y="58.3" transform="rotate(-90 131.9 58.3)">42</text>
<text x="134.5" y="58.3" transform="rotate(-90 134.5 58.3)">41</text>
<text x="137" y="58.3" transform="rotate(-90 137 58.3)">40</text>
<text x="139.6" y="58.3" transform="rotate(-90 139.6 58.3)">39</text>
<text x="142.1" y="58.3" transform="rotate(-90 142.1 58.3)">38</text>
<text x="144.6" y="58.3" transform="rotate(-90 144.6 58.3)">37</text>
<text x="243.1" y="55.2">8</text>
<text x="243.1" y="57.8">9</text>
<text x="248.9" y="56.3">8-RS</text>
<text x="248.9" y="58.9">9-/WR</text>
<text x="30.5" y="65.4">P$27</text>
<text x="30.5" y="62.8">P$28</text>
<text x="30.5" y="60.3">P$29</text>
<text x="241.9" y="60.3">10</text>
<text x="241.9" y="65.4">12</text>
<text x="242" y="62.8">11</text>
<text x="248.9" y="61.4">10-/RD</text>
<text x="248.9" y="64">11-IMO</text>
<text x="30.5" y="70.5">P$25</text>
<text x="30.5" y="67.9">P$26</text>
<text x="117.8" y="69.9" transform="rotate(-90 117.8 69.9)">VDD_3</text>
<text x="120.4" y="69.6" transform="rotate(-90 120.4 69.6)">VSS_2</text>
<text x="122.9" y="67" transform="rotate(-90 122.9 67)">PB9</text>
<text x="125.4" y="67" transform="rotate(-90 125.4 67)">PB8</text>
<text x="128" y="70.2" transform="rotate(-90 128 70.2)">BOOT0</text>
<text x="130.5" y="67" transform="rotate(-90 130.5 67)">PB7</text>
<text x="133.1" y="67" transform="rotate(-90 133.1 67)">PB6</text>
<text x="135.6" y="67" transform="rotate(-90 135.6 67)">PB5</text>
<text x="138.1" y="67" transform="rotate(-90 138.1 67)">PB4</text>
<text x="140.7" y="67" transform="rotate(-90 140.7 67)">PB3</text>
<text x="143.2" y="68.1" transform="rotate(-90 143.2 68.1)">PA15</text>
<text x="145.8" y="68.1" transform="rotate(-90 145.8 68.1)">PA14</text>
<text x="241.9" y="67.9">13</text>
<text x="241.9" y="70.5">14</text>
<text x="248.9" y="66.5">12-XR(X+)</text>
<text x="248.9" y="69">13-YD(Y+)</text>
<text x="248.9" y="71.6">14-XL(X-)</text>
<text x="30.5" y="75.5">P$23</text>
<text x="30.5" y="73">P$24</text>
<text x="111" y="73">1</text>
<text x="111" y="75.5">2</text>
<text x="116.9" y="74.1">VDD_1</text>
<text x="116.9" y="76.7">PC13</text>
<text x="141.3" y="74.1">PF7</text>
<text x="141.3" y="76.7">PF6</text>
<text x="149.9" y="73">36</text>
<text x="149.9" y="75.5">35</text>
<text x="241.9" y="73">15</text>
<text x="241.9" y="75.5">16</text>
<text x="248.9" y="74.1">15-YU(Y-)</text>
<text x="248.9" y="76.7">16-LEDA</text>
<text x="30.5" y="83.2">P$20</text>
<text x="30.5" y="80.6">P$21</text>
<text x="30.5" y="78.1">P$22</text>
<text x="111" y="78.1">3</text>
<text x="111" y="80.6">4</text>
<text x="111" y="83.2">5</text>
<text x="116.9" y="79.2">PC14-OSC32_IN</text>
<text x="116.9" y="81.7">PC15-OSC32_OUT</text>
<text x="140.1" y="79.2">PA13</text>
<text x="140.1" y="81.7">PA12</text>
<text x="149.9" y="78.1">34</text>
<text x="149.9" y="80.6">33</text>
<text x="149.9" y="83.2">32</text>
<text x="241.9" y="78.1">17</text>
<text x="241.9" y="80.6">18</text>
<text x="241.9" y="83.2">19</text>
<text x="248.9" y="79.2">17-LEDK1</text>
<text x="248.9" y="81.7">18-LEDK2</text>
<text x="30.5" y="88.2">P$18</text>
<text x="30.5" y="85.7">P$19</text>
<text x="111" y="85.7">6</text>
<text x="111" y="88.2">7</text>
<text x="116.9" y="84.3">PF0-OSC_IN</text>
<text x="116.9" y="86.8">PF1-OSC_OUT</text>
<text x="116.9" y="89.4">NRST</text>
<text x="140.1" y="86.8">PA10</text>
<text x="140.3" y="84.3">PA11</text>
<text x="141.3" y="89.4">PA9</text>
<text x="149.9" y="85.7">31</text>
<text x="149.9" y="88.2">30</text>
<text x="241.9" y="85.7">20</text>
<text x="241.9" y="88.2">21</text>
<text x="248.9" y="84.3">19-LEDK3</text>
<text x="248.9" y="86.8">20-LEDK4</text>
<text x="248.9" y="89.4">21-NC</text>
<text x="30.5" y="95.9">P$15</text>
<text x="30.5" y="93.3">P$16</text>
<text x="30.5" y="90.8">P$17</text>
<text x="109.8" y="95.9">10</text>
<text x="111" y="90.8">8</text>
<text x="111" y="93.3">9</text>
<text x="116.9" y="91.9">VSSA</text>
<text x="116.9" y="94.4">VDDA</text>
<text x="140" y="94.4">PB15</text>
<text x="141.3" y="91.9">PA8</text>
<text x="149.9" y="90.8">29</text>
<text x="149.9" y="93.3">28</text>
<text x="149.9" y="95.9">27</text>
<text x="241.9" y="90.8">22</text>
<text x="241.9" y="93.3">23</text>
<text x="241.9" y="95.9">24</text>
<text x="248.9" y="91.9">22-DB4</text>
<text x="248.9" y="94.4">23-DB8</text>
<text x="30.5" y="100.9">P$13</text>
<text x="30.5" y="98.4">P$14</text>
<text x="109.8" y="100.9">12</text>
<text x="110" y="98.4">11</text>
<text x="116.9" y="97">PA0</text>
<text x="116.9" y="99.5">PA1</text>
<text x="140" y="97">PB14</text>
<text x="140" y="99.5">PB13</text>
<text x="149.9" y="98.4">26</text>
<text x="149.9" y="100.9">25</text>
<text x="241.9" y="98.4">25</text>
<text x="241.9" y="100.9">26</text>
<text x="248.9" y="97">24-DB9</text>
<text x="248.9" y="99.5">25-DB10</text>
<text x="30.5" y="106">P$11</text>
<text x="30.5" y="103.5">P$12</text>
<text x="116.9" y="102.1">PA2</text>
<text x="140" y="102.1">PB12</text>
<text x="205.6" y="103.5" transform="rotate(-90 205.6 103.5)">3</text>
<text x="241.9" y="103.5">27</text>
<text x="241.9" y="106">28</text>
<text x="248.9" y="102.1">26-DB11</text>
<text x="248.9" y="104.6">27-DB12</text>
<text x="248.9" y="107.1">28-DB13</text>
<text x="30.5" y="113.6">P$8</text>
<text x="30.5" y="111.1">P$9</text>
<text x="30.5" y="108.6">P$10</text>
<text x="117.8" y="111.7" transform="rotate(-90 117.8 111.7)">PA3</text>
<text x="120.4" y="111.7" transform="rotate(-90 120.4 111.7)">PA4</text>
<text x="122.9" y="111.7" transform="rotate(-90 122.9 111.7)">PA5</text>
<text x="125.4" y="111.7" transform="rotate(-90 125.4 111.7)">PA6</text>
<text x="128" y="111.7" transform="rotate(-90 128 111.7)">PA7</text>
<text x="130.5" y="111.7" transform="rotate(-90 130.5 111.7)">PB0</text>
<text x="133.1" y="111.7" transform="rotate(-90 133.1 111.7)">PB1</text>
<text x="135.6" y="111.7" transform="rotate(-90 135.6 111.7)">PB2</text>
<text x="138.1" y="111.7" transform="rotate(-90 138.1 111.7)">PB10</text>
<text x="140.7" y="111.7" transform="rotate(-90 140.7 111.7)">PB11</text>
<text x="143.2" y="111.7" transform="rotate(-90 143.2 111.7)">VSS_1</text>
<text x="145.8" y="111.7" transform="rotate(-90 145.8 111.7)">VDD_2</text>
<text x="201.9" y="108.6">1</text>
<text x="205.6" y="110.5" transform="rotate(-90 205.6 110.5)">2</text>
<text x="241.9" y="108.6">29</text>
<text x="241.9" y="111.1">30</text>
<text x="241.9" y="113.6">31</text>
<text x="248.9" y="109.7">29-DB14</text>
<text x="248.9" y="112.2">30-DB15</text>
<text x="30.5" y="118.7">P$6</text>
<text x="30.5" y="116.2">P$7</text>
<text x="116.7" y="118.7" transform="rotate(-90 116.7 118.7)">13</text>
<text x="119.2" y="118.7" transform="rotate(-90 119.2 118.7)">14</text>
<text x="121.8" y="118.7" transform="rotate(-90 121.8 118.7)">15</text>
<text x="124.3" y="118.7" transform="rotate(-90 124.3 118.7)">16</text>
<text x="126.9" y="118.7" transform="rotate(-90 126.9 118.7)">17</text>
<text x="129.4" y="118.7" transform="rotate(-90 129.4 118.7)">18</text>
<text x="131.9" y="118.7" transform="rotate(-90 131.9 118.7)">19</text>
<text x="134.5" y="118.7" transform="rotate(-90 134.5 118.7)">20</text>
<text x="137" y="118.7" transform="rotate(-90 137 118.7)">21</text>
<text x="139.6" y="118.7" transform="rotate(-90 139.6 118.7)">22</text>
<text x="142.1" y="118.7" transform="rotate(-90 142.1 118.7)">23</text>
<text x="144.6" y="118.7" transform="rotate(-90 144.6 118.7)">24</text>
<text x="241.9" y="116.2">32</text>
<text x="241.9" y="118.7">33</text>
<text x="248.9" y="114.8">31-/REST</text>
<text x="248.9" y="117.3">32-VCC</text>
<text x="248.9" y="119.8">33-VCC</text>
<text x="30.5" y="123.8">P$4</text>
<text x="30.5" y="121.3">P$5</text>
<text x="241.9" y="121.3">34</text>
<text x="241.9" y="123.8">35</text>
<text x="248.9" y="122.4">34-GND</text>
<text x="248.9" y="124.9">35-DB5</text>
<text x="30.5" y="131.4">P$1</text>
<text x="30.5" y="128.9">P$2</text>
<text x="30.5" y="126.3">P$3</text>
<text x="241.9" y="126.3">36</text>
<text x="241.9" y="128.9">37</text>
<text x="248.9" y="127.4">36-DB6</text>
<text x="248.9" y="130">37-DB7</text>
</g>
<g font-size="1.8" fill="#505050">
<text x="225" y="40.2" transform="rotate(-90 225 40.2)">GND</text>
<text x="102.8" y="60.7">GND</text>
<text x="227.5" y="93.6" transform="rotate(-90 227.5 93.6)">GND</text>
<text x="208.5" y="105.7">Q3</text>
<text x="69.8" y="111.4">GND</text>
<text x="225" y="124" transform="rotate(-90 225 124)">GND</text>
<text x="151.1" y="136.8">GND</text>
<text x="135.9" y="149.5">GND</text>
</g>
</svg>
